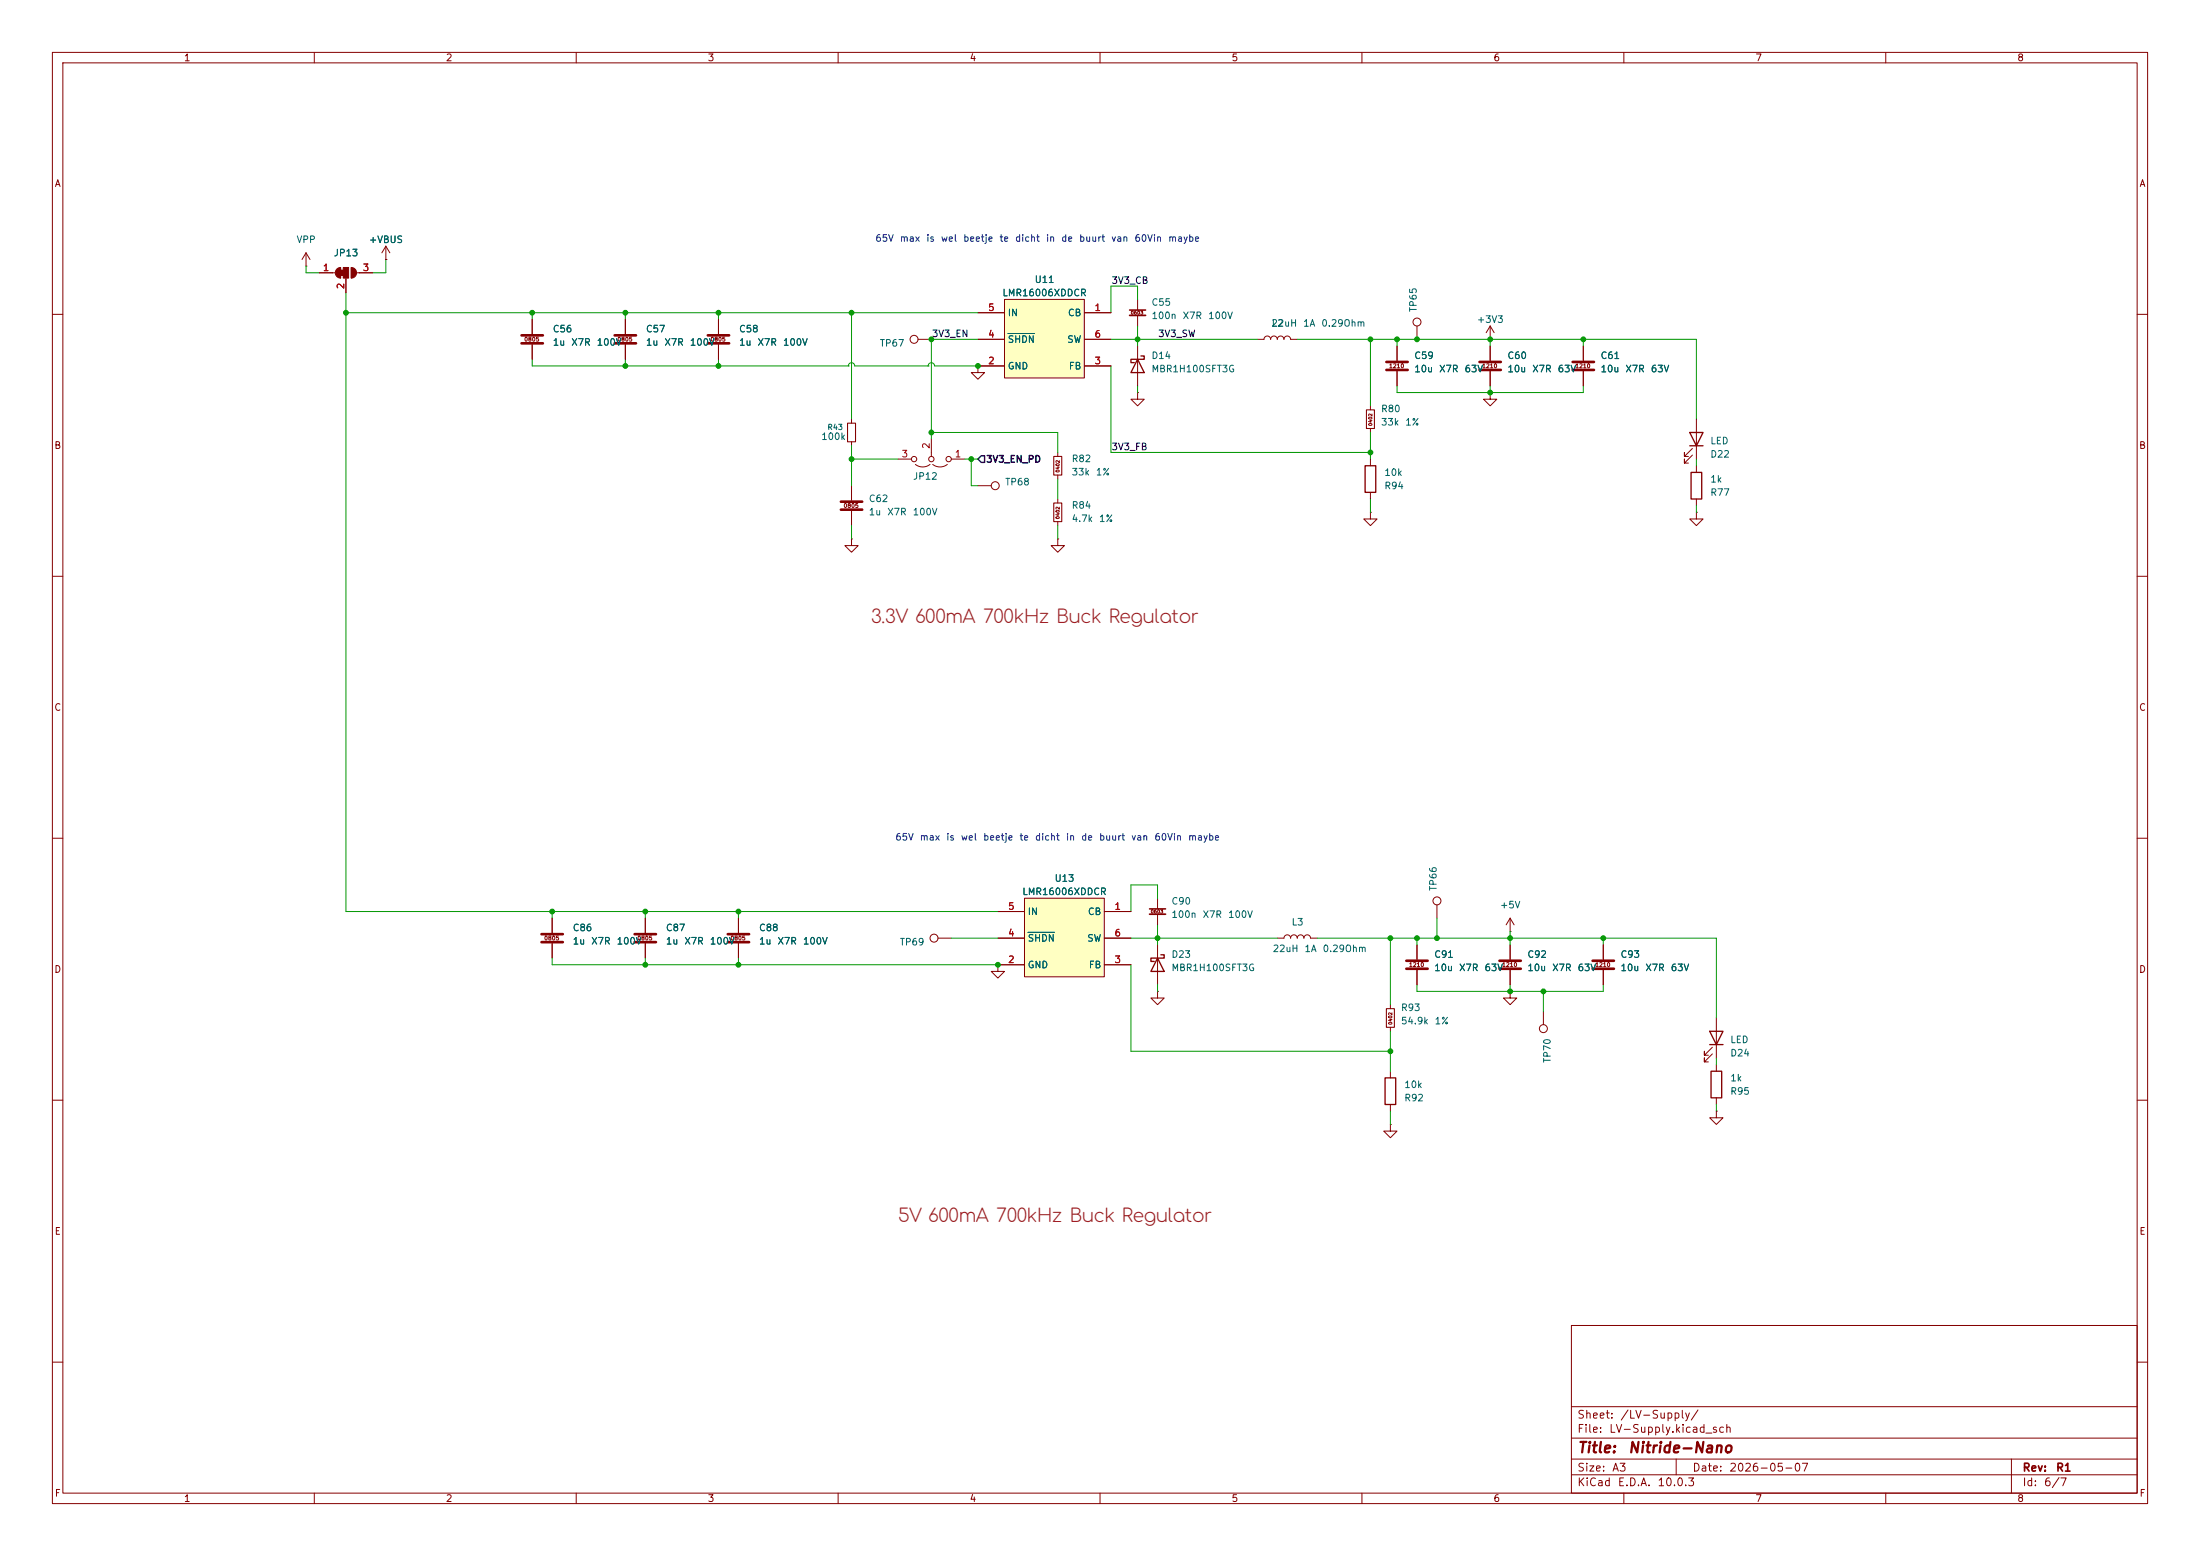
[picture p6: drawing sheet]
<svg xmlns="http://www.w3.org/2000/svg" width="420mm" height="297mm" viewBox="0 0 420 297" stroke-linecap="round" stroke-linejoin="round" font-family="sans-serif">
<g fill="none" stroke="#840000" stroke-width=".19">
<path d="M10 10h400v277h-400zM12 12h396v273h-396zM60 10v2M110 10v2M160 10v2M210 10v2M260 10v2M310 10v2M360 10v2M10 60h2M137.2 61v2.8M137.2 65.8v2.8"/>
<path d="M175.3 64.8h2.5M217.2 74.9v1.3h1.2l-1.2 1.3-1.3-1.3h1.3M217.2 74.9h.1M261.6 77.5v.7M270.5 62.2v2.6M284.5 64.8h.1M284.5 62.2v2.6M284.5 66v2.8M284.5 70.9v2.8M284.5 62.2l-.8 1.3M284.5 62.2l.7 1.3M408 60h2"/>
<path d="M162.6 80v.8M162.6 84.3v.8M162.6 92.7v2.8M162.6 97.5v2.8M171.4 87.6h2.6M174.8 88.6a2.26 2.26 0 0 0 2.7 0M177.8 83.8v3.3M178.1 88.6a2.26 2.26 0 0 0 2.7 0M181.6 87.6h2.5M201.9 86.4v.7M201.9 90.7v.7M201.9 95.3v.7"/>
<path d="M201.9 99.6v.7M261.6 81.8v.8M10 110h2M162.6 102.9v1.2h1.2l-1.2 1.3-1.3-1.3h1.3M162.6 102.9h.1M201.9 102.9v1.2h1.3l-1.3 1.3-1.2-1.3h1.2M201.9 102.9h.1M408 110h2M10 160h2M408 160h2M10 210h2M408 210h2"/>
<path d="M300 253h108v32h-108zM10 260h2M300 278.5h108M300 274.5h108M300 268.5h108M320 278.5v3M384 278.5v6.5M408 260h2M60 285v2M110 285v2M160 285v2M210 285v2"/>
<path d="M260 285v2M300 281.5h108M310 285v2M360 285v2"/>
<circle cx="174.5" cy="64.8" r=".76"/>
<circle cx="270.5" cy="61.5" r=".76"/>
<circle cx="174.5" cy="87.6" r=".51"/>
<circle cx="177.8" cy="87.6" r=".51"/>
<circle cx="181.1" cy="87.6" r=".51"/>
</g>
<path d="M260.9 78.2h1.5v3.6h-1.5zM161.8 80.8h1.5v3.5h-1.5zM201.2 87.1h1.5v3.6h-1.5zM201.2 96h1.5v3.6h-1.5z" fill="none" stroke="#840000" stroke-width=".2"/>
<path d="M135.1 64h4.1M135.1 65.5h4.1M282.4 69.1h4.1M282.4 70.6h4.1M160.5 95.8h4.1M160.5 97.3h4.1" fill="none" stroke="#840000" stroke-width=".51"/>
<path d="M191.8 57.2h15.2v14.9h-15.2z" fill="#ffffc2"/>
<path d="M191.8 57.2h15.2v14.9h-15.2z" fill="none" stroke="#800000" stroke-width=".19"/>
<g fill="none" stroke="#840000" stroke-width=".19">
<path d="M58.4 50.8h.1M58.4 48.3l-.7 1.2M58.4 48.3l.8 1.2M58.4 48.3v2.5M61 52.1h3M65 51.1v2M66 53.1v2.8M67.1 51.1v2M68.1 52.1h3M73.7 49.5h.1M73.7 47l-.8 1.3M73.7 47l.7 1.3"/>
<path d="M73.7 47v2.5M186.7 59.7h5.1M207 59.7h5.1M186.7 69.9v1.2h1.3l-1.3 1.3-1.3-1.3h1.3M186.7 69.9h.1M186.7 69.9h5.1M186.7 64.8h5.1M207 69.9h5.1M207 64.8h5.1M266.7 66v2.8M266.7 70.9v2.8M284.5 74.9v1.3h1.2l-1.2 1.3-1.3-1.3h1.3"/>
<path d="M284.5 74.9h.1M302.3 66v2.8M302.3 70.9v2.8M186.7 92.7h2.5M105.4 175.3v2.8M221 171.5v2M221 174.5v2M243.8 179.1h1.3a.64 .64 0 0 1 .6-.7 .64 .64 0 0 1 .7 .7 .64 .64 0 0 1 .6-.7 .64 .64 0 0 1 .6 .7 .64 .64 0 0 1 .7-.7 .64 .64 0 0 1 .6 .7 .64 .64 0 0 1 .7-.7 .64 .64 0 0 1 .6 .7h1.3M274.3 172.7v2.6M288.3 177.8h.1M288.3 175.3l-.8 1.2M288.3 175.3l.8 1.2"/>
<path d="M288.3 175.3v2.5M105.4 180.1v2.8M190.5 184.2v1.2h1.3l-1.3 1.3-1.3-1.3h1.3M190.5 184.2h.1M221 189.2v1.3h1.2l-1.2 1.3-1.3-1.3h1.3M221 189.2h.1M221 180.3v7.7M265.4 191.8v.7M265.4 196.1v.8M270.5 180.3v2.8M270.5 185.2v2.8M288.3 189.2v1.3h1.3l-1.3 1.3-1.3-1.3h1.3"/>
<path d="M288.3 189.2h.1M288.3 180.3v2.8M288.3 185.2v2.8M294.6 193v2.6M306.1 180.3v2.8M306.1 185.2v2.8M326.9 199.9l-1.5 1.5v-.7v.7h.7M327.7 194.3v7.6M265.4 214.6v1.3h1.3l-1.3 1.3-1.2-1.3h1.2M265.4 214.6h.1M265.4 204.5v1.2M265.4 210.8v1.3"/>
<path d="M326.9 201.2l-1.5 1.5v-.8v.8h.7M327.7 212.1v1.3h-1.3l1.3 1.2 1.2-1.2h-1.2M327.7 212.1h.1M327.7 203.2v1.3M327.7 209.6v1.2"/>
<circle cx="190" cy="92.7" r=".76"/>
<circle cx="274.3" cy="172" r=".76"/>
<circle cx="294.6" cy="196.3" r=".76"/>
</g>
<path d="M192.4 63.7h5.1" fill="none" stroke="#006464" stroke-width=".19"/>
<path d="M264.7 69.1h4M264.7 70.6h4M300.2 69.1h4.1M300.2 70.6h4.1M103.4 178.3h4M103.4 179.8h4M268.5 183.4h4M268.5 184.9h4M286.3 183.4h4M286.3 184.9h4M304 183.4h4.1M304 184.9h4.1" fill="none" stroke="#840000" stroke-width=".51"/>
<g fill="#840000" stroke="#840000" stroke-width=".19">
<path d="M65 51.6h.5v1h-.5z"/>
<path d="M64.3 51.4l.7-.3v2a1.02 1.02 0 0 1-.9-.6 1.02 1.02 0 0 1 .2-1.1z"/>
<path d="M65.5 51.1h1v2h-1z"/>
<path d="M67.1 51.1a1.02 1.02 0 0 1 1 1 1.02 1.02 0 0 1-1 1z"/>
</g>
<path d="M221 182.9l1.2 2.5h-2.5zM221.6 182.2h.6v.7h-2.5v.6h.6M326.4 196.9h2.5l-1.2 2.5zM326.4 199.4h2.5M264.4 205.7h2v5.1h-2zM326.6 204.5h2.1v5.1h-2.1z" fill="none" stroke="#840000" stroke-width=".25"/>
<path d="M264.7 192.5h1.5v3.6h-1.5z" fill="none" stroke="#840000" stroke-width=".2"/>
<path d="M219.5 173.5h3" fill="none" stroke="#840000" stroke-width=".3"/>
<path d="M219.5 174.5h3" fill="none" stroke="#840000" stroke-width=".33"/>
<path d="M195.6 171.5h15.2v14.9h-15.2z" fill="#ffffc2"/>
<path d="M195.6 171.5h15.2v14.9h-15.2z" fill="none" stroke="#800000" stroke-width=".19"/>
<g fill="none" stroke="#840000" stroke-width=".19">
<path d="M61 52.1h2.5M66 53.3v2.6M68.6 52.1h2.5M73.7 49.5h.1M186.7 59.7h5.1M207 59.7h5.1M217.2 57.2v2M101.6 61v2.8M101.6 65.8v2.8M119.4 61v2.8M119.4 65.8v2.8M137.2 61v2.8"/>
<path d="M137.2 65.8v2.8M186.7 69.9h.1M186.7 64.8h5.1M186.7 69.9h5.1M207 64.8h5.1M207 69.9h5.1M217.2 60.2v2M217.2 66v7.7M240 64.8h1.3a.64 .64 0 0 1 .6-.7 .64 .64 0 0 1 .7 .7 .64 .64 0 0 1 .6-.7 .64 .64 0 0 1 .6 .7 .64 .64 0 0 1 .7-.7 .64 .64 0 0 1 .6 .7 .64 .64 0 0 1 .6-.7 .64 .64 0 0 1 .7 .7h1.2M266.7 66v2.8M266.7 70.9v2.8M284.5 66v2.8"/>
<path d="M284.5 70.9v2.8M302.3 66v2.8M302.3 70.9v2.8M261.6 97.8v1.3h1.3l-1.3 1.2-1.3-1.2h1.3M261.6 97.8h.1M261.6 87.6v1.3M261.6 94v1.3M323.1 86.9l-1.5 1.5v-.8v.8h.7M323.1 85.6l-1.5 1.5v-.7v.7h.7M323.8 97.8v1.3h-1.2l1.2 1.2 1.3-1.2h-1.3M323.8 97.8h.1M323.8 80v7.6"/>
<path d="M323.8 88.9v1.3M323.8 95.3v1.2M105.4 175.3v2.8M123.2 175.3v2.8M141 175.3v2.8M179.1 179.1h2.5M190.5 174h5.1M190.5 179.1h5.1M210.8 174h5.1M210.8 179.1h5.1M105.4 180.1v2.8M123.2 180.1v2.8"/>
<path d="M141 180.1v2.8M190.5 184.2h.1M190.5 184.2h5.1M210.8 184.2h5.1M270.5 180.3v2.8M270.5 185.2v2.8M288.3 180.3v2.8M288.3 185.2v2.8M306.1 180.3v2.8M306.1 185.2v2.8"/>
<circle cx="178.3" cy="179.1" r=".76"/>
</g>
<path d="M192.4 63.7h5.1M196.2 178h5.1" fill="none" stroke="#006464" stroke-width=".19"/>
<path d="M99.6 64h4M99.6 65.5h4M117.3 64h4.1M117.3 65.5h4.1M121.2 178.3h4M121.2 179.8h4M138.9 178.3h4.1M138.9 179.8h4.1" fill="none" stroke="#840000" stroke-width=".51"/>
<path d="M217.2 68.6l1.2 2.5h-2.5zM217.8 67.9h.6v.7h-2.5v.6h.6M260.6 88.9h2v5.1h-2zM322.6 82.6h2.5l-1.3 2.5zM322.6 85.1h2.5M322.8 90.2h2.1v5.1h-2.1z" fill="none" stroke="#840000" stroke-width=".25"/>
<path d="M215.6 59.2h3.1" fill="none" stroke="#840000" stroke-width=".3"/>
<path d="M215.6 60.2h3.1" fill="none" stroke="#840000" stroke-width=".33"/>
<path d="M187.3 87h.7v1.3h-.7l-.6-.7z" fill="none" stroke="#000" stroke-width=".25"/>
<g fill="none" stroke="#009600" stroke-width=".19">
<path d="M58.4 50.8v1.3h2.6M66 55.9v118.1h124.5M66 59.7h120.7M73.7 49.5v2.6h-2.6M101.6 59.7v1.3M119.4 59.7v1.3M137.2 59.7v1.3M162.6 59.7v20.3M217.2 57.2v-2.6h-5.1v5.1M101.6 68.6v1.3h60.4M119.4 68.6v1.3M137.2 68.6v1.3"/>
<path d="M162 69.9h.1M162 69.9l.1-.5 .5-.2 .4 .2 .2 .5h14M177.2 69.9h.1M177.2 69.9l.2-.5 .4-.2 .4 .2 .2 .5h8.3M186.7 64.8h-8.9v19M212.1 64.8h27.9M212.1 69.9v16.5h49.5M217.2 62.2v3.8M217.2 73.7v1.2M247.6 64.8h76.2v15.2M261.6 64.8v12.7M266.7 73.7v1.2h35.6v-1.2"/>
<path d="M266.7 64.8v1.2M284.5 64.8v1.2M284.5 73.7v1.2M302.3 64.8v1.2M162.6 87.6h8.8M162.6 85.1v7.6M177.8 82.6h24.1v3.8M184.1 87.6h2.6M185.4 87.6v5.1h1.3M201.9 91.4v3.9M261.6 82.6v5M261.6 95.3v2.5"/>
<path d="M323.8 87.6v1.3M323.8 96.5v1.3M162.6 100.3v2.6M201.9 100.3v2.6M105.4 174v1.3M123.2 174v1.3M141 174v1.3M181.6 179.1h8.9M215.9 179.1h27.9M221 171.5v-2.6h-5.1v5.1M221 176.5v3.8M251.5 179.1h76.2v15.2"/>
<path d="M265.4 179.1v12.7M270.5 179.1v1.2M274.3 175.3v3.8M288.3 177.8v2.5M306.1 179.1v1.2M105.4 182.9v1.3h85.1M123.2 182.9v1.3M141 182.9v1.3M215.9 184.2v16.5h49.5M221 188v1.2M265.4 196.9v7.6M270.5 188v1.2h35.6v-1.2"/>
<path d="M288.3 188v1.2M294.6 189.2v3.8M265.4 212.1v2.5M327.7 201.9v1.3M327.7 210.8v1.3"/>
</g>
<g fill="#009600" stroke="#009600" stroke-width=".19">
<circle cx="177.8" cy="82.6" r=".46"/>
<circle cx="185.4" cy="87.6" r=".46"/>
<circle cx="162.6" cy="87.6" r=".46"/>
<circle cx="137.2" cy="69.9" r=".46"/>
<circle cx="137.2" cy="59.7" r=".46"/>
<circle cx="119.4" cy="69.9" r=".46"/>
<circle cx="119.4" cy="59.7" r=".46"/>
<circle cx="66" cy="59.7" r=".46"/>
<circle cx="101.6" cy="59.7" r=".46"/>
<circle cx="186.7" cy="69.9" r=".46"/>
<circle cx="177.8" cy="64.8" r=".46"/>
<circle cx="217.2" cy="64.8" r=".46"/>
<circle cx="162.6" cy="59.7" r=".46"/>
<circle cx="288.3" cy="189.2" r=".46"/>
<circle cx="265.4" cy="179.1" r=".46"/>
<circle cx="265.4" cy="200.7" r=".46"/>
<circle cx="288.3" cy="179.1" r=".46"/>
<circle cx="274.3" cy="179.1" r=".46"/>
<circle cx="270.5" cy="179.1" r=".46"/>
<circle cx="306.1" cy="179.1" r=".46"/>
<circle cx="294.6" cy="189.2" r=".46"/>
<circle cx="284.5" cy="64.8" r=".46"/>
<circle cx="284.5" cy="74.9" r=".46"/>
<circle cx="302.3" cy="64.8" r=".46"/>
<circle cx="266.7" cy="64.8" r=".46"/>
<circle cx="270.5" cy="64.8" r=".46"/>
<circle cx="261.6" cy="64.8" r=".46"/>
<circle cx="261.6" cy="86.4" r=".46"/>
<circle cx="105.4" cy="174" r=".46"/>
<circle cx="141" cy="184.2" r=".46"/>
<circle cx="190.5" cy="184.2" r=".46"/>
<circle cx="141" cy="174" r=".46"/>
<circle cx="123.2" cy="174" r=".46"/>
<circle cx="123.2" cy="184.2" r=".46"/>
<circle cx="221" cy="179.1" r=".46"/>
</g>
<g font-size="3.5" fill="#a21622">
<text x="166.3" y="118.9">3.3V 600mA 700kHz Buck Regulator</text>
<text x="171.4" y="233.2">5V 600mA 700kHz Buck Regulator</text>
</g>
<g font-size="2" fill="#840000">
<text x="301" y="277.8">Title:</text>
<text x="310.7" y="277.8">Nitride-Nano</text>
</g>
<g font-size="1.5" fill="#840000">
<text x="301" y="273.8">File:</text>
<text x="301" y="271.1">Sheet:</text>
<text x="307.1" y="273.8">LV-Supply.kicad_sch</text>
<text x="309.2" y="271.1">/LV-Supply/</text>
<text x="301" y="281.2">Size:</text>
<text x="307.6" y="281.2">A3</text>
<text x="323" y="281.2">Date:</text>
<text x="330" y="281.2">2026-05-07</text>
<text x="386" y="281.2">Rev:</text>
<text x="392.4" y="281.2">R1</text>
<text x="301" y="284">KiCad</text>
<text x="308.7" y="284">E.D.A.</text>
<text x="316.3" y="284">10.0.3</text>
<text x="386" y="284">Id:</text>
<text x="390.1" y="284">6/7</text>
</g>
<g font-size="1.3" fill="#840000">
<text x="35" y="12">1</text>
<text x="85" y="12">2</text>
<text x="135" y="12">3</text>
<text x="185" y="12">4</text>
<text x="235" y="12">5</text>
<text x="285" y="12">6</text>
<text x="335" y="12">7</text>
<text x="385" y="12">8</text>
<text x="10.3" y="36">A</text>
<text x="408.3" y="36">A</text>
<text x="10.3" y="86">B</text>
<text x="408.2" y="86">B</text>
<text x="10.3" y="136">C</text>
<text x="408.2" y="136">C</text>
<text x="10.3" y="186">D</text>
<text x="408.2" y="186">D</text>
<text x="10.3" y="236">E</text>
<text x="408.3" y="236">E</text>
<text x="10.3" y="286">F</text>
<text x="35" y="287">1</text>
<text x="85" y="287">2</text>
<text x="135" y="287">3</text>
<text x="185" y="287">4</text>
<text x="235" y="287">5</text>
<text x="285" y="287">6</text>
<text x="335" y="287">7</text>
<text x="385" y="287">8</text>
<text x="408.3" y="286">F</text>
</g>
<g font-size="1.3" fill="#006464">
<text x="56.5" y="46.7">VPP</text>
<text x="70.3" y="46.7">+VBUS</text>
<text x="63.6" y="49.2">JP13</text>
<text x="191.2" y="56.9">LMR16006XDDCR</text>
<text x="197.4" y="54.3">U11</text>
<text x="219.7" y="58.7">C55</text>
<text x="270.8" y="59.7" transform="rotate(-90 270.8 59.7)">TP65</text>
<text x="105.4" y="63.7">C56</text>
<text x="123.2" y="63.7">C57</text>
<text x="141" y="63.7">C58</text>
<text x="192.3" y="65.7">SHDN</text>
<text x="192.3" y="60.7">IN</text>
<text x="203.6" y="65.7">SW</text>
<text x="203.8" y="60.7">CB</text>
<text x="219.7" y="61.2">100n</text>
<text x="225.7" y="61.2">X7R</text>
<text x="230.5" y="61.2">100V</text>
<text x="242.6" y="62.7">22uH</text>
<text x="242.7" y="62.7">L2</text>
<text x="248.7" y="62.7">1A</text>
<text x="252.1" y="62.7">0.29Ohm</text>
<text x="281.8" y="61.9">+3V3</text>
<text x="105.4" y="66.3">1u</text>
<text x="108.9" y="66.3">X7R</text>
<text x="113.8" y="66.3">100V</text>
<text x="123.2" y="66.3">1u</text>
<text x="126.7" y="66.3">X7R</text>
<text x="131.6" y="66.3">100V</text>
<text x="141" y="66.3">1u</text>
<text x="144.5" y="66.3">X7R</text>
<text x="149.4" y="66.3">100V</text>
<text x="167.9" y="66.5">TP67</text>
<text x="192.3" y="70.8">GND</text>
<text x="203.9" y="70.8">FB</text>
<text x="219.7" y="71.4">MBR1H100SFT3G</text>
<text x="219.7" y="68.8">D14</text>
<text x="269.9" y="68.8">C59</text>
<text x="269.9" y="71.4">10u</text>
<text x="274.6" y="71.4">X7R</text>
<text x="279.5" y="71.4">63V</text>
<text x="287.7" y="68.8">C60</text>
<text x="287.7" y="71.4">10u</text>
<text x="292.4" y="71.4">X7R</text>
<text x="297.3" y="71.4">63V</text>
<text x="305.4" y="68.8">C61</text>
<text x="305.4" y="71.4">10u</text>
<text x="310.2" y="71.4">X7R</text>
<text x="315" y="71.4">63V</text>
<text x="263.5" y="79">R80</text>
<text x="263.5" y="81.5">33k</text>
<text x="268.2" y="81.5">1%</text>
<text x="156.7" y="84.3">100k</text>
<text x="204.5" y="88.5">R82</text>
<text x="326.4" y="85.1">LED</text>
<text x="326.4" y="87.6">D22</text>
<text x="174.2" y="91.9">JP12</text>
<text x="191.8" y="93">TP68</text>
<text x="204.5" y="91.1">33k</text>
<text x="209.1" y="91.1">1%</text>
<text x="264.2" y="91.1">10k</text>
<text x="264.2" y="93.7">R94</text>
<text x="326.4" y="95">R77</text>
<text x="326.4" y="92.4">1k</text>
<text x="165.7" y="96.1">C62</text>
<text x="165.7" y="98.7">1u</text>
<text x="169.3" y="98.7">X7R</text>
<text x="174.1" y="98.7">100V</text>
<text x="204.5" y="97.4">R84</text>
<text x="204.5" y="99.9">4.7k</text>
<text x="209.7" y="99.9">1%</text>
<text x="195.1" y="171.2">LMR16006XDDCR</text>
<text x="201.2" y="168.6">U13</text>
<text x="223.5" y="173">C90</text>
<text x="274.6" y="170.2" transform="rotate(-90 274.6 170.2)">TP66</text>
<text x="286.3" y="173.7">+5V</text>
<text x="109.2" y="178">C86</text>
<text x="127" y="178">C87</text>
<text x="144.8" y="178">C88</text>
<text x="196.1" y="175">IN</text>
<text x="207.6" y="175">CB</text>
<text x="223.5" y="175.5">100n</text>
<text x="229.5" y="175.5">X7R</text>
<text x="234.3" y="175.5">100V</text>
<text x="246.5" y="177">L3</text>
<text x="109.2" y="180.6">1u</text>
<text x="112.8" y="180.6">X7R</text>
<text x="117.6" y="180.6">100V</text>
<text x="127" y="180.6">1u</text>
<text x="130.5" y="180.6">X7R</text>
<text x="135.4" y="180.6">100V</text>
<text x="144.8" y="180.6">1u</text>
<text x="148.3" y="180.6">X7R</text>
<text x="153.2" y="180.6">100V</text>
<text x="171.7" y="180.8">TP69</text>
<text x="196.1" y="185.1">GND</text>
<text x="196.1" y="180">SHDN</text>
<text x="207.4" y="180">SW</text>
<text x="207.8" y="185.1">FB</text>
<text x="223.5" y="185.7">MBR1H100SFT3G</text>
<text x="223.5" y="183.1">D23</text>
<text x="242.9" y="182">22uH</text>
<text x="248.9" y="182">1A</text>
<text x="252.4" y="182">0.29Ohm</text>
<text x="273.7" y="183.1">C91</text>
<text x="273.7" y="185.7">10u</text>
<text x="278.4" y="185.7">X7R</text>
<text x="283.3" y="185.7">63V</text>
<text x="291.5" y="183.1">C92</text>
<text x="291.5" y="185.7">10u</text>
<text x="296.2" y="185.7">X7R</text>
<text x="301.1" y="185.7">63V</text>
<text x="309.3" y="183.1">C93</text>
<text x="309.3" y="185.7">10u</text>
<text x="314" y="185.7">X7R</text>
<text x="318.9" y="185.7">63V</text>
<text x="267.3" y="195.8">54.9k</text>
<text x="267.3" y="193.3">R93</text>
<text x="273.8" y="195.8">1%</text>
<text x="296.3" y="203" transform="rotate(-90 296.3 203)">TP70</text>
<text x="330.2" y="199.4">LED</text>
<text x="330.2" y="201.9">D24</text>
<text x="268" y="208">10k</text>
<text x="330.2" y="209.3">R95</text>
<text x="330.2" y="206.7">1k</text>
<text x="268" y="210.5">R92</text>
</g>
<g font-size="1.3" fill="#0000c2">
<text x="167" y="46.4">65V</text>
<text x="171.7" y="46.4">max</text>
<text x="176.7" y="46.4">is</text>
<text x="179.5" y="46.4">wel</text>
<text x="183.8" y="46.4">beetje</text>
<text x="190.7" y="46.4">te</text>
<text x="193.7" y="46.4">dicht</text>
<text x="199.6" y="46.4">in</text>
<text x="202.5" y="46.4">de</text>
<text x="205.9" y="46.4">buurt</text>
<text x="212" y="46.4">van</text>
<text x="216.5" y="46.4">60Vin</text>
<text x="222.9" y="46.4">maybe</text>
<text x="170.8" y="160.7">65V</text>
<text x="175.5" y="160.7">max</text>
<text x="180.5" y="160.7">is</text>
<text x="183.3" y="160.7">wel</text>
<text x="187.6" y="160.7">beetje</text>
<text x="194.5" y="160.7">te</text>
<text x="197.5" y="160.7">dicht</text>
<text x="203.4" y="160.7">in</text>
<text x="206.3" y="160.7">de</text>
<text x="209.7" y="160.7">buurt</text>
<text x="215.8" y="160.7">van</text>
<text x="220.3" y="160.7">60Vin</text>
<text x="226.7" y="160.7">maybe</text>
</g>
<g font-size="1.3" fill="#a90000">
<text x="61.5" y="52">1</text>
<text x="69.1" y="52">3</text>
<text x="66" y="55.3" transform="rotate(-90 66 55.3)">2</text>
<text x="188.5" y="59.7">5</text>
<text x="208.8" y="59.7">1</text>
<text x="188.5" y="64.7">4</text>
<text x="208.8" y="64.7">6</text>
<text x="188.5" y="69.8">2</text>
<text x="208.8" y="69.8">3</text>
<text x="172" y="87.6">3</text>
<text x="177.8" y="85.8" transform="rotate(-90 177.8 85.8)">2</text>
<text x="182.2" y="87.6">1</text>
<text x="192.3" y="174">5</text>
<text x="212.7" y="174">1</text>
<text x="192.3" y="179">4</text>
<text x="212.7" y="179">6</text>
<text x="192.3" y="184.1">2</text>
<text x="212.7" y="184.1">3</text>
</g>
<g font-size="1.3" fill="#0f0f0f">
<text x="212.1" y="54.5">3V3_CB</text>
<text x="177.8" y="64.6">3V3_EN</text>
<text x="221" y="64.6">3V3_SW</text>
<text x="212.1" y="86.2">3V3_FB</text>
</g>
<text font-size="1.3" x="188.2" y="88.6">3V3_EN_PD</text>
<text font-size="1" fill="#006464" x="157.9" y="82.3">R43</text>
<g font-size=".8" fill="#840000">
<text x="100" y="65.4">0805</text>
<text x="117.8" y="65.4">0805</text>
<text x="135.6" y="65.4">0805</text>
<text x="265.1" y="70.4">1210</text>
<text x="282.9" y="70.4">1210</text>
<text x="300.7" y="70.4">1210</text>
<text x="161" y="97.1">0805</text>
<text x="103.8" y="179.7">0805</text>
<text x="121.6" y="179.7">0805</text>
<text x="139.4" y="179.7">0805</text>
<text x="268.9" y="184.7">1210</text>
<text x="286.7" y="184.7">1210</text>
<text x="304.5" y="184.7">1210</text>
</g>
<g font-size=".6" fill="#840000">
<text x="215.8" y="60.2">0603</text>
<text x="262.1" y="81.4" transform="rotate(-90 262.1 81.4)">0402</text>
<text x="202.4" y="90.3" transform="rotate(-90 202.4 90.3)">0402</text>
<text x="202.4" y="99.2" transform="rotate(-90 202.4 99.2)">0402</text>
<text x="219.6" y="174.5">0603</text>
<text x="265.9" y="195.7" transform="rotate(-90 265.9 195.7)">0402</text>
</g>
</svg>
